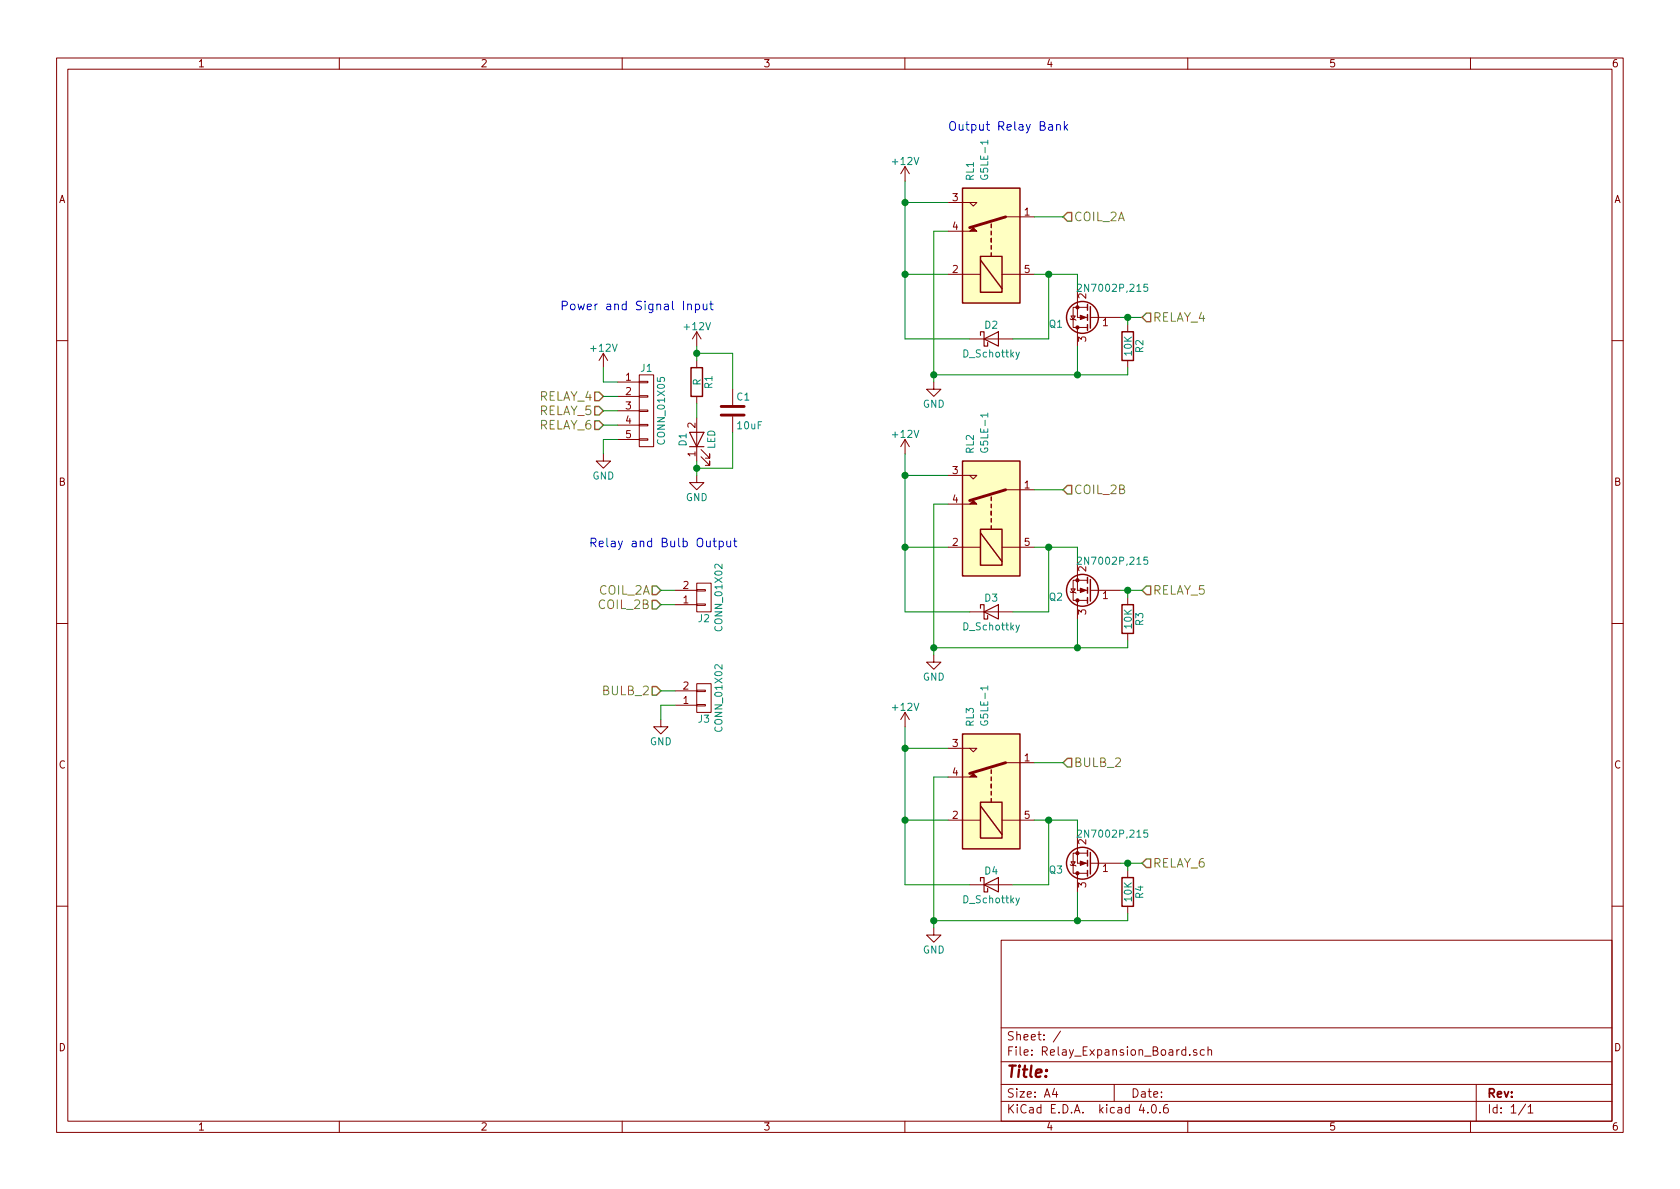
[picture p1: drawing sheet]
<svg xmlns="http://www.w3.org/2000/svg" width="297mm" height="210mm" viewBox="0 0 297 210" stroke-linecap="round" stroke-linejoin="round" font-family="sans-serif">
<g fill="none" stroke="#840000" stroke-width=".18">
<path d="M10 10.3h277v189.9h-277zM12 12.2h273v186.1h-273zM60 10.3v1.9M110 10.3v1.9M160 10.3v1.9M210 10.3v1.9M260 10.3v1.9M160 29.5v2.5M160 29.5l-.7 1.2M160 29.5l.8 1.2M167.6 35.8h3.8M171.4 35.8h1.3l-.6 .6z"/>
<path d="M177.8 38.3h5.1M123.2 58.7l-.8 1.2M123.2 58.7v2.5M123.2 58.7l.8 1.2M167.6 40.9h3.8M167.6 48.5h5.8M171.4 59.9h7.7M177.2 48.5h5.7M189.2 56.4l.2 .1h.7l.1 .1M189.4 55.9h.7l-.4 .6zM190.5 51v5.1h1.8M190.5 57.9v3.3"/>
<path d="M190.5 57.9h1.8M192.3 54.4h-2.6v3.5h.8M192.8 56.1h5.3M199.4 57.4v1.3M10 60.2h2M106.7 62.5l-.8 1.2M106.7 62.5v2.5M106.7 62.5l.7 1.2M109.2 67.6h3.8M109.2 70.1h3.8M109.2 72.6h3.8M109.2 75.2h3.8"/>
<path d="M109.2 77.7h3.8M113 77.6h1.6v.2h-1.6zM113 75.1h1.6v.2h-1.6zM113 72.5h1.6v.3h-1.6zM113 70h1.6v.2h-1.6zM113 67.4h1.6v.3h-1.6zM113 66.3h2.6v12.7h-2.6zM123.2 63.7v1.3M123.2 70.1v1.3M123.2 73.9v7.6M124 79.5l1.5 1.5v-.7v.7h-.8M129.5 68.8v2.8"/>
<path d="M129.5 73.7v2.7M160 77.7v2.6M160 77.7l-.7 1.3M160 77.7l.8 1.3M165.1 67.6v1.2h1.3l-1.3 1.3-1.3-1.3h1.3M199.4 63.7v1.3M285 60.2h2M106.7 80.3v1.2h1.2l-1.2 1.3-1.3-1.3h1.3M123.2 84.1v1.2h1.3l-1.3 1.3-1.3-1.3h1.3M124 80.8l1.5 1.5v-.8v.8h-.8M167.6 89.1h3.8M167.6 84.1h3.8"/>
<path d="M167.6 96.8h5.8M171.4 84.1h1.3l-.6 .6zM177.2 96.8h5.7M177.8 86.6h5.1M190.5 99.3v5.1h1.8M10 110.3h2M119.4 104.4h3.8M119.4 106.9h3.8M123.2 104.3h1.5v.2h-1.5zM123.2 106.8h1.5v.3h-1.5zM123.2 103.1h2.5v5.1h-2.5zM165.1 115.8v1.3h1.3l-1.3 1.3-1.3-1.3h1.3"/>
<path d="M171.4 108.2h7.7M189.2 104.6l.2 .2h.7l.1 .1M189.4 104.1h.7l-.4 .7zM190.5 106.2h1.8M190.5 106.2v3.3M192.3 102.6h-2.6v3.6h.8M192.8 104.4h5.3M199.4 105.7v1.2M199.4 112v1.3M285 110.3h2M116.8 127.2v1.3h1.3l-1.3 1.3-1.2-1.3h1.2M119.4 124.7h3.8"/>
<path d="M119.4 122.2h3.8M123.2 122h1.5v.3h-1.5zM123.2 124.6h1.5v.2h-1.5zM123.2 120.9h2.5v5.1h-2.5zM160 126v2.5M160 126l-.7 1.2M160 126l.8 1.2M167.6 137.4h3.8M167.6 132.3h3.8M171.4 132.3h1.3l-.6 .7zM177.8 134.9h5.1M167.6 145h5.8"/>
<path d="M171.4 156.5h7.7M177.2 145h5.7M189.2 152.9l.2 .1h.7l.1 .2M189.4 152.4h.7l-.4 .6zM190.5 147.6v5h1.8M190.5 154.4v3.3M190.5 154.4h1.8M192.3 150.9h-2.6v3.5h.8M192.8 152.6h5.3M199.4 153.9v1.3M10 160.2h2M165.1 164.1v1.2h1.3l-1.3 1.3-1.3-1.3h1.3"/>
<path d="M177 166.3h108v32h-108zM199.4 160.3v1.2M285 160.2h2M60 198.3v1.9M110 198.3v1.9M160 198.3v1.9M177 194.8h108M177 191.8h108M177 187.8h108M177 181.8h108M186.4 192.5l-.3 1h.9M186.8 193v1"/>
<path d="M187.5 182.3l-1.3 2M197 191.8v3M201.8 195.2l-.4 1.1h1M202.9 196.7v.1M203.8 195.4l.1-.1a.81 .81 0 0 1 .6 .6 .81 .81 0 0 1-.3 .8l-.1 .1a.8 .8 0 0 1-.6-.6 .8 .8 0 0 1 .3-.8zM205.1 196.7v.1M206.4 195.3a.59 .59 0 0 0-.7 .7l.1 .7 .2 .1 .5-.1 .1-.5-.2-.2-.4-.1-.3 .3M210 198.3v1.9M210.4 186.5v.1M211.6 185.7a.37 .37 0 0 0-.6 .1l.1 .2 .5 .2 .1 .1-.3 .3-.4-.1M212.9 185.7l-.4-.1-.3 .3 .1 .6 .2 .1 .4-.1M213.6 185.7l.2-.1 .4 .1v.9"/>
<path d="M213.6 185.1v1.5M260 198.3v1.9M261 191.8v6.5M269.7 195.2l-1.2 2M270.2 195.8l.4-.5v1.5M270.2 196.8h.8"/>
</g>
<g fill="#ffffc2" stroke="#ffffc2" stroke-width=".18">
<path d="M170.2 33.3h10.1v20.3h-10.1z"/>
<path d="M170.2 81.5h10.1v20.3h-10.1z"/>
<path d="M170.2 129.8h10.1v20.3h-10.1z"/>
</g>
<g fill="none" stroke="#840000" stroke-width=".25">
<path d="M170.2 33.3h10.1v20.3h-10.1zM175.3 39.6v.7M173.4 45.3h3.8v6.4h-3.8zM173.4 46l3.8 5M175.3 40.9v.6M175.3 42.2v.6M175.3 43.4v.7M175.3 44.7v.6M192.3 53.8v1.1M192.3 55.6v1M192.3 57.4v1M192.8 54.2v3.8"/>
<path d="M198.4 58.7h2v5h-2zM122.2 65h2v5.1h-2zM170.2 81.5h10.1v20.3h-10.1zM173.4 93.6h3.8v6.3h-3.8zM173.4 94.2l3.8 5.1M175.3 87.9v.6M175.3 89.1v.7M175.3 90.4v.7M175.3 91.7v.6M175.3 93v.6M192.3 102.1v1M192.3 103.9v1"/>
<path d="M192.3 105.7v1M192.8 102.5v3.8M198.4 106.9h2v5.1h-2zM170.2 129.8h10.1v20.3h-10.1zM175.3 136.1v.7M175.3 137.4v.6M175.3 138.7v.6M175.3 139.9v.7M173.4 141.9h3.8v6.3h-3.8zM173.4 142.5l3.8 5.1M175.3 141.2v.7M192.3 150.4v1"/>
<path d="M192.3 152.1v1.1M192.3 153.9v1M192.8 150.7v3.9M198.4 155.2h2v5.1h-2z"/>
<circle cx="191.4" cy="56.1" r="2.82"/>
<circle cx="191.4" cy="104.4" r="2.82"/>
<circle cx="191.4" cy="152.6" r="2.82"/>
</g>
<path d="M177.8 38.3l-6.4 2M127.5 73.4h4.1M127.5 71.9h4.1M177.8 86.6l-6.4 1.9M177.8 134.9l-6.4 1.9" fill="none" stroke="#840000" stroke-width=".51"/>
<g fill="#840000" stroke="#840000" stroke-width=".18">
<path d="M171.4 40.9l.7-.6 .6 .6z"/>
<path d="M171.4 89.1l.7-.6 .6 .6z"/>
<path d="M171.4 137.4l.7-.6 .6 .6z"/>
<path d="M191 104l1 .4-1 .4z"/>
<path d="M191 152.3l1 .3-1 .4z"/>
<path d="M191 55.7l1 .4-1 .4z"/>
<circle cx="190.5" cy="102.6" r=".28"/>
<circle cx="190.5" cy="106.2" r=".28"/>
<circle cx="190.5" cy="150.9" r=".28"/>
<circle cx="190.5" cy="154.4" r=".28"/>
<circle cx="190.5" cy="54.4" r=".28"/>
<circle cx="190.5" cy="57.9" r=".28"/>
</g>
<path d="M174.7 24.8v.7M190.5 50.4l.5-.1 .2 .1v.2l-.8 .9h.8M202.9 50.3h-.6l-.1 .5 .2-.1 .5 .1v.6l-.2 .1-.5-.1M174.7 73v.8M180.2 62.3l-.4 1.1-.2 .1M190.5 98.6l.5-.1 .2 .1v.3l-.8 .9h.8M202.9 98.5h-.6l-.1 .6 .2-.1 .5 .1v.6l-.2 .1-.5-.1M180.2 110.5l-.4 1.2-.2 .1M174.7 121.3v.7M180.2 158.8l-.4 1.2-.2 .1M190.5 146.9l.5-.1 .2 .1v.2l-.8 1h.8M202.9 146.8h-.6l-.1 .6 .2-.1 .5 .1v.5l-.2 .2-.5-.2" fill="none" stroke="#008484" stroke-width=".18"/>
<path d="M188.7 37.6h.8v1.5h-.8l-.7-.8zM202.7 55.4h.8v1.5h-.8l-.8-.8zM105.2 69.3h.7l.8 .8-.8 .8h-.7zM105.2 71.9h.7l.8 .7-.8 .8h-.7zM105.2 74.4h.7l.8 .8-.8 .7h-.7zM188.7 85.8h.8v1.6h-.8l-.7-.8zM115.3 103.6h.8l.7 .8-.7 .8h-.8zM115.3 106.2h.8l.7 .7-.7 .8h-.8zM202.7 103.6h.8v1.6h-.8l-.8-.8zM115.3 121.4h.8l.7 .8-.7 .7h-.8zM188 134.9l.7-.8h.8v1.5h-.8zM202.7 151.9h.8v1.5h-.8l-.8-.8z" fill="none" stroke="#848400" stroke-width=".25"/>
<g fill="none" stroke="#008400" stroke-width=".18">
<path d="M160 32v27.9h11.4M160 35.8h7.6M182.9 38.3h5.1M160 48.5h7.6M167.6 40.9h-2.5v26.7M182.9 48.5h7.6v2.5M185.4 48.5v11.4h-6.3M198.1 56.1h3.8M199.4 56.1v1.3M106.7 65v2.6h2.5M106.7 75.2h2.5M106.7 72.6h2.5"/>
<path d="M106.7 70.1h2.5M109.2 77.7h-2.5v2.6M123.2 62.5h6.3v6.3M123.2 61.2v2.5M123.2 71.4v2.5M129.5 76.4v6.4h-6.3M190.5 61.2v5.1M199.4 65v1.3h-34.3M123.2 81.5v2.6M160 80.3v27.9h11.4M160 96.8h7.6M160 84.1h7.6"/>
<path d="M167.6 89.1h-2.5v26.7M182.9 96.8h7.6v2.5M182.9 86.6h5.1M185.4 96.8v11.4h-6.3M116.8 106.9h2.6M116.8 104.4h2.6M190.5 109.5v5M198.1 104.4h3.8M199.4 104.4v1.3M199.4 113.3v1.2h-34.3M116.8 122.2h2.6M119.4 124.7h-2.6v2.5"/>
<path d="M160 128.5v28h11.4M160 132.3h7.6M167.6 137.4h-2.5v26.7M182.9 134.9h5.1M160 145h7.6M182.9 145h7.6v2.6M185.4 145v11.5h-6.3M190.5 157.7v5.1M198.1 152.6h3.8M199.4 152.6v1.3M199.4 161.5v1.3h-34.3"/>
</g>
<g fill="none" stroke="#0000c2" stroke-width=".18">
<path d="M186.8 22.2l.1-.1a.36 .36 0 0 1 .6 .1v.8M186.8 22v1M188.2 21.5v1.5M188.3 22.4l.5 .6M188.8 22l-.6 .6M121.6 53.9l.1-.1a.36 .36 0 0 1 .6 .2v.8M123 53.8a.48 .48 0 0 1 .6 .1v.7a.48 .48 0 0 1-.6 .1M123 53.8v1.5M124.3 53.8v.8a.38 .38 0 0 0 .7 0M125 53.8v1M125.5 53.8h.6M125.7 53.3v1.3l.4 .2"/>
<path d="M126.1 95.7h.6M126.3 95.2v1.3l.4 .2M127.2 95.8a.48 .48 0 0 1 .6 0v.7a.48 .48 0 0 1-.6 .1M127.2 95.7v1.5M128.5 95.7v.8a.38 .38 0 0 0 .7 0M129.2 95.7v1M129.7 95.7h.6M129.9 95.2v1.3l.4 .2"/>
</g>
<g fill="#008400" stroke="#008400" stroke-width=".25">
<circle cx="190.5" cy="66.3" r=".51"/>
<circle cx="165.1" cy="66.3" r=".51"/>
<circle cx="185.4" cy="48.5" r=".51"/>
<circle cx="160" cy="48.5" r=".51"/>
<circle cx="160" cy="35.8" r=".51"/>
<circle cx="185.4" cy="96.8" r=".51"/>
<circle cx="160" cy="84.1" r=".51"/>
<circle cx="160" cy="96.8" r=".51"/>
<circle cx="165.1" cy="114.5" r=".51"/>
<circle cx="199.4" cy="104.4" r=".51"/>
<circle cx="190.5" cy="114.5" r=".51"/>
<circle cx="199.4" cy="56.1" r=".51"/>
<circle cx="199.4" cy="152.6" r=".51"/>
<circle cx="165.1" cy="162.8" r=".51"/>
<circle cx="190.5" cy="162.8" r=".51"/>
<circle cx="160" cy="132.3" r=".51"/>
<circle cx="185.4" cy="145" r=".51"/>
<circle cx="160" cy="145" r=".51"/>
<circle cx="123.2" cy="62.5" r=".51"/>
<circle cx="123.2" cy="82.8" r=".51"/>
</g>
<path d="M173.4 59.3v-.6h.6v2.5h.6v-.6M174 59.9l2.5-1.2v2.5zM121.9 76.4h2.6l-1.3 2.6zM121.9 79h2.6M173.4 107.6v-.7h.6v2.6h.6v-.7M174 108.2l2.5-1.3v2.6zM173.4 155.8v-.6h.6v2.5h.6v-.6M174 156.5l2.5-1.3v2.5z" fill="none" stroke="#840000" stroke-width=".2"/>
<text font-size="2.8" fill="#840000" x="178" y="190.5">Title:</text>
<g font-size="2.1" fill="#0000c2">
<text x="167.6" y="23.1">Output Relay Bank</text>
<text x="99.1" y="54.9">Power and Signal Input</text>
<text x="104.1" y="96.8">Relay and Bulb Output</text>
</g>
<g font-size="2.1" fill="#848400">
<text x="189.9" y="39.1">COIL_2A</text>
<text x="203.9" y="56.9">RELAY_4</text>
<text x="95.2" y="70.9">RELAY_4</text>
<text x="95.2" y="73.4">RELAY_5</text>
<text x="95.2" y="75.9">RELAY_6</text>
<text x="189.9" y="87.4">COIL_2B</text>
<text x="105.9" y="105.2">COIL_2A</text>
<text x="105.9" y="107.7">COIL_2B</text>
<text x="203.9" y="105.2">RELAY_5</text>
<text x="106.7" y="122.9">BULB_2</text>
<text x="189.9" y="135.6">BULB_2</text>
<text x="203.9" y="153.4">RELAY_6</text>
</g>
<g font-size="2.1" fill="#840000">
<text x="178" y="184">Sheet: /</text>
<text x="178" y="186.7">File: Relay_Expansion_Board.sch</text>
<text x="178" y="196.9">KiCad E.D.A. kicad 4.0.6</text>
<text x="178" y="194.1">Size: A4</text>
<text x="200" y="194.1">Date:</text>
<text x="263" y="194.1">Rev:</text>
<text x="263" y="196.9">Id: 1/1</text>
</g>
<g font-size="1.8" fill="#840000">
<text x="35" y="11.9">1</text>
<text x="85" y="11.9">2</text>
<text x="135" y="11.9">3</text>
<text x="185" y="11.9">4</text>
<text x="235" y="11.9">5</text>
<text x="285" y="11.9">6</text>
<text x="10.4" y="35.9">A</text>
<text x="168.4" y="35.6">3</text>
<text x="285.4" y="35.9">A</text>
<text x="168.4" y="40.6">4</text>
<text x="181.1" y="38.1">1</text>
<text x="168.4" y="48.3">2</text>
<text x="181.1" y="48.3">5</text>
<text x="192" y="52.8" transform="rotate(-90 192 52.8)">2</text>
<text x="195" y="57.7">1</text>
<text x="192" y="60.4" transform="rotate(-90 192 60.4)">3</text>
<text x="110.6" y="67.3">1</text>
<text x="110.6" y="69.8">2</text>
<text x="110.6" y="72.4">3</text>
<text x="110.6" y="74.9">4</text>
<text x="110.6" y="77.5">5</text>
<text x="122.9" y="75.7" transform="rotate(-90 122.9 75.7)">2</text>
<text x="122.9" y="80.7" transform="rotate(-90 122.9 80.7)">1</text>
<text x="168.4" y="83.8">3</text>
<text x="10.4" y="85.9">B</text>
<text x="168.4" y="88.9">4</text>
<text x="181.1" y="86.4">1</text>
<text x="285.4" y="85.9">B</text>
<text x="168.4" y="96.5">2</text>
<text x="181.1" y="96.5">5</text>
<text x="192" y="101.1" transform="rotate(-90 192 101.1)">2</text>
<text x="120.8" y="106.7">1</text>
<text x="120.8" y="104.1">2</text>
<text x="195" y="105.9">1</text>
<text x="192" y="108.7" transform="rotate(-90 192 108.7)">3</text>
<text x="120.8" y="124.5">1</text>
<text x="120.8" y="121.9">2</text>
<text x="10.4" y="135.9">C</text>
<text x="168.4" y="132.1">3</text>
<text x="168.4" y="137.2">4</text>
<text x="181.1" y="134.6">1</text>
<text x="285.4" y="135.9">C</text>
<text x="168.4" y="144.8">2</text>
<text x="181.1" y="144.8">5</text>
<text x="192" y="149.3" transform="rotate(-90 192 149.3)">2</text>
<text x="195" y="154.2">1</text>
<text x="192" y="156.9" transform="rotate(-90 192 156.9)">3</text>
<text x="10.4" y="185.9">D</text>
<text x="285.4" y="185.9">D</text>
<text x="35" y="199.9">1</text>
<text x="85" y="199.9">2</text>
<text x="135" y="199.9">3</text>
<text x="185" y="199.9">4</text>
<text x="235" y="199.9">5</text>
<text x="285" y="199.9">6</text>
</g>
<g font-size="1.8" fill="#008484">
<text x="157.9" y="29.2">+12V</text>
<text x="172.2" y="31.9" transform="rotate(-90 172.2 31.9)">RL1</text>
<text x="174.7" y="31.4" transform="rotate(-90 174.7 31.4)">G5LE-1</text>
<text x="191.3" y="51.6">2N7002P,215</text>
<text x="121.1" y="58.4">+12V</text>
<text x="174.1" y="58.1">D2</text>
<text x="185.5" y="57.9">Q1</text>
<text x="104.6" y="62.2">+12V</text>
<text x="113.3" y="65.7">J1</text>
<text x="170.4" y="63.2">D_Schottky</text>
<text x="200.1" y="62.8" transform="rotate(-90 200.1 62.8)">10K</text>
<text x="202.1" y="62.3" transform="rotate(-90 202.1 62.3)">R2</text>
<text x="123.9" y="68.2" transform="rotate(-90 123.9 68.2)">R</text>
<text x="125.9" y="68.7" transform="rotate(-90 125.9 68.7)">R1</text>
<text x="130.3" y="70.8">C1</text>
<text x="130.5" y="75.9">10uF</text>
<text x="157.9" y="77.4">+12V</text>
<text x="163.1" y="72.1">GND</text>
<text x="117.6" y="78.3" transform="rotate(-90 117.6 78.3)">CONN_01X05</text>
<text x="121.4" y="78.8" transform="rotate(-90 121.4 78.8)">D1</text>
<text x="126.4" y="79.4" transform="rotate(-90 126.4 79.4)">LED</text>
<text x="172.2" y="80.2" transform="rotate(-90 172.2 80.2)">RL2</text>
<text x="174.7" y="79.6" transform="rotate(-90 174.7 79.6)">G5LE-1</text>
<text x="104.7" y="84.8">GND</text>
<text x="121.2" y="88.6">GND</text>
<text x="191.3" y="99.8">2N7002P,215</text>
<text x="174.1" y="106.4">D3</text>
<text x="185.5" y="106.2">Q2</text>
<text x="123.5" y="110">J2</text>
<text x="127.7" y="111.3" transform="rotate(-90 127.7 111.3)">CONN_01X02</text>
<text x="170.4" y="111.4">D_Schottky</text>
<text x="200.1" y="111.1" transform="rotate(-90 200.1 111.1)">10K</text>
<text x="202.1" y="110.6" transform="rotate(-90 202.1 110.6)">R3</text>
<text x="157.9" y="125.7">+12V</text>
<text x="163.1" y="120.3">GND</text>
<text x="114.9" y="131.8">GND</text>
<text x="123.5" y="127.8">J3</text>
<text x="127.7" y="129.1" transform="rotate(-90 127.7 129.1)">CONN_01X02</text>
<text x="172.2" y="128.4" transform="rotate(-90 172.2 128.4)">RL3</text>
<text x="174.7" y="127.9" transform="rotate(-90 174.7 127.9)">G5LE-1</text>
<text x="191.3" y="148.1">2N7002P,215</text>
<text x="174.1" y="154.6">D4</text>
<text x="185.5" y="154.5">Q3</text>
<text x="170.4" y="159.7">D_Schottky</text>
<text x="200.1" y="159.4" transform="rotate(-90 200.1 159.4)">10K</text>
<text x="202.1" y="158.8" transform="rotate(-90 202.1 158.8)">R4</text>
<text x="163.1" y="168.6">GND</text>
</g>
</svg>
